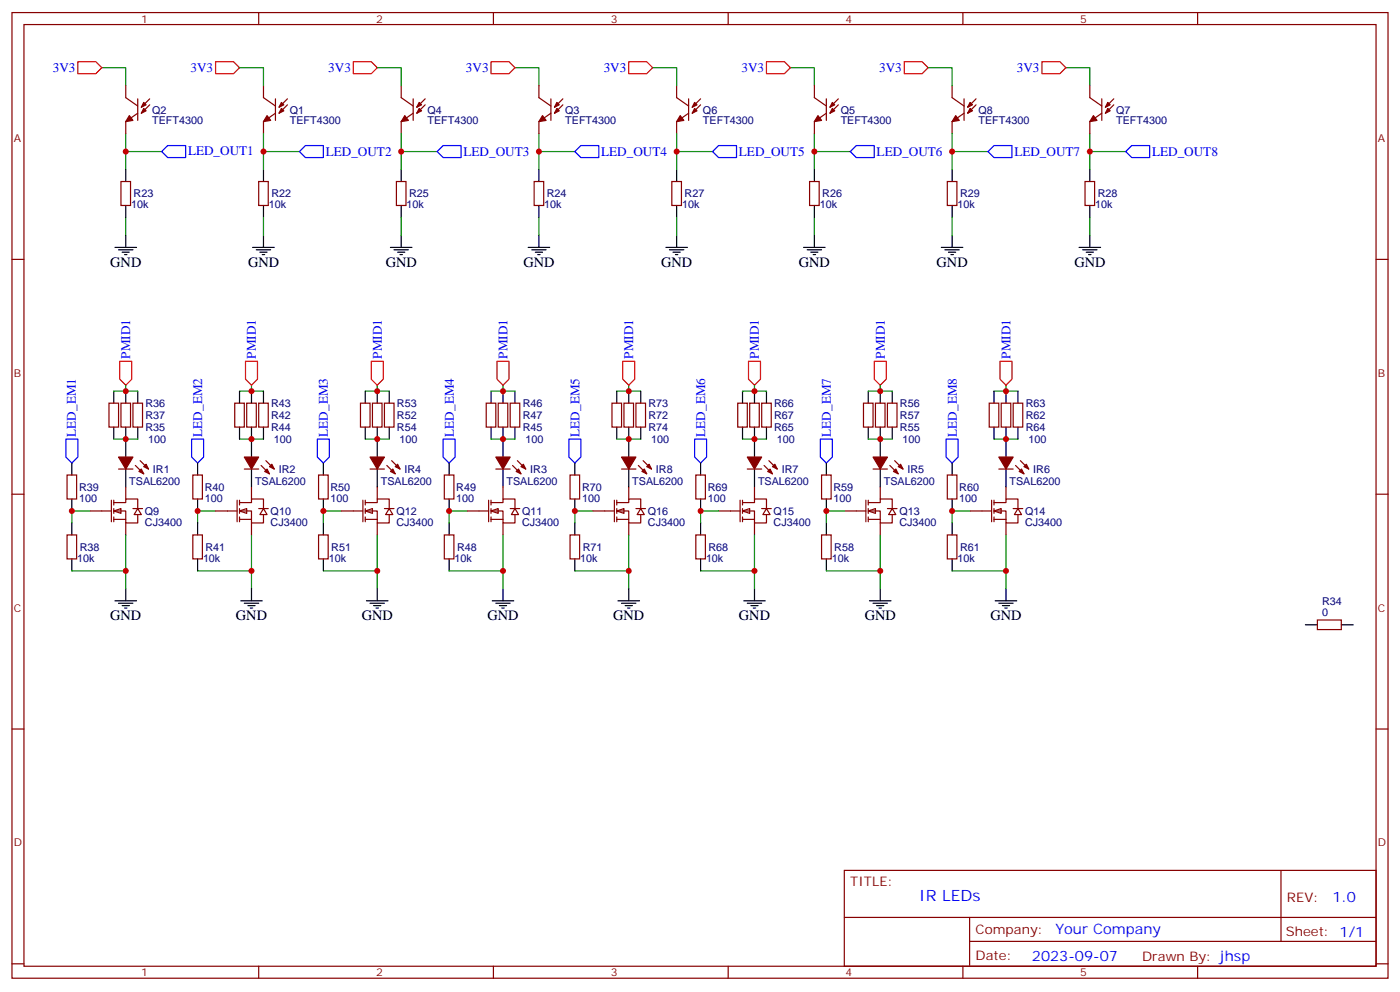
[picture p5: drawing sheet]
<svg xmlns="http://www.w3.org/2000/svg" width="412mm" height="292mm" viewBox="0 0 412 292" stroke-linecap="round" stroke-linejoin="round" font-family="sans-serif">
<g fill="none" stroke="#870000" stroke-width=".35">
<path d="M3.5 3.7h405.4v284.3h-405.4zM7.1 7.2h398.2v277.3h-398.2zM76.2 3.7v3.5M145.3 3.7v3.5M214.5 3.7v3.5M283.6 3.7v3.5M352.8 3.7v3.5M37 25.2v3.6l3.6 2.4M40.6 33.3l-3.6 2.5v3.5M40.6 29.1v6.4M44.1 29.1l-2.5 2.5M44.1 30.9l-2.5 2.4"/>
<path d="M77.6 25.2v3.6l3.5 2.4M81.1 33.3l-3.5 2.5v3.5M81.1 29.1v6.4M84.7 29.1l-2.5 2.5M84.7 30.9l-2.5 2.4M118.2 25.2v3.6l3.5 2.4M121.7 33.3l-3.5 2.5v3.5M121.7 29.1v6.4M125.2 29.1l-2.4 2.5M125.2 30.9l-2.4 2.4M158.7 25.2v3.6l3.6 2.4M162.3 33.3l-3.6 2.5v3.5"/>
<path d="M162.3 29.1v6.4M165.8 29.1l-2.5 2.5M165.8 30.9l-2.5 2.4M199.3 25.2v3.6l3.5 2.4M202.8 33.3l-3.5 2.5v3.5M202.8 29.1v6.4M206.4 29.1l-2.5 2.5M206.4 30.9l-2.5 2.4M239.9 25.2v3.6l3.5 2.4M243.4 33.3l-3.5 2.5v3.5M243.4 29.1v6.4M246.9 29.1l-2.4 2.5"/>
<path d="M246.9 30.9l-2.4 2.4M280.5 25.2v3.6l3.5 2.4M284 33.3l-3.5 2.5v3.5M284 29.1v6.4M287.5 29.1l-2.5 2.5M287.5 30.9l-2.5 2.4M321 25.2v3.6l3.6 2.4M324.6 33.3l-3.6 2.5v3.5M324.6 29.1v6.4M328.1 29.1l-2.5 2.5M328.1 30.9l-2.5 2.4M35.6 53.4h2.9v7.1h-2.9z"/>
<path d="M76.2 53.4h2.8v7.1h-2.8zM116.8 53.4h2.8v7.1h-2.8zM157.3 53.4h2.9v7.1h-2.9zM197.9 53.4h2.8v7.1h-2.8zM238.5 53.4h2.8v7.1h-2.8zM279 53.4h2.9v7.1h-2.9zM319.6 53.4h2.8v7.1h-2.8zM3.5 76.4h3.6M405.3 76.4h3.6M34.9 138.1h4.3M39.9 137.1l2.4 2.4M41.3 135.6l2.4 2.5"/>
<path d="M3.5 145.5h3.6M405.3 145.5h3.6M3.5 214.7h3.6M405.3 214.7h3.6M248.7 256.3h156.6v28.2h-156.6zM377.3 256.3v20.9M248.7 270.1h156.5M285.6 277.2h119.6M285.6 270.1v14.2M3.5 283.8h3.6M76.2 284.5v3.5M145.3 284.5v3.5"/>
<path d="M214.5 284.5v3.5M283.6 284.5v3.5M352.8 284.5v3.5M405.3 283.8h3.6"/>
</g>
<g fill="none" stroke="#008700" stroke-width=".35">
<path d="M30 19.9h7v5.3M70.6 19.9h7v5.3M111.1 19.9h7.1v5.3M151.7 19.9h7v5.3M192.3 19.9h7v5.3M232.8 19.9h7.1v5.3M273.4 19.9h7.1v5.3M314 19.9h7v5.3M37 39.3v10.6M77.6 39.3v10.6M118.2 39.3v10.6M158.7 39.3v10.6"/>
<path d="M199.3 39.3v10.6M239.9 39.3v10.6M280.5 39.3v10.6M321 39.3v10.6M37 44.6h10.6M77.6 44.6h10.6M118.2 44.6h10.6M158.7 44.6h10.6M199.3 44.6h10.6M239.9 44.6h10.6M280.5 44.6h10.5M321 44.6h10.6"/>
<path d="M37 64v5.3M77.6 64v5.3M118.2 64v5.3M158.7 64v5.3M199.3 64v5.3M239.9 64v5.3M280.5 64v5.3M321 64v5.3"/>
</g>
<g fill="none" stroke="#000" stroke-width=".35">
<path d="M37 49.9v3.5M77.6 49.9v3.5M118.2 49.9v3.5M158.7 49.9v3.5M199.3 49.9v3.5M239.9 49.9v3.5M280.5 49.9v3.5M321 49.9v3.5M33.9 72.8h6.3M34.9 73.6h4.3M36 74.3h2.1M36.7 75h.7"/>
<path d="M37 60.5v3.5M37 69.3v3.5M74.4 72.8h6.4M75.5 73.6h4.2M76.6 74.3h2.1M77.3 75h.7M77.6 60.5v3.5M77.6 69.3v3.5M115 72.8h6.4M116.1 73.6h4.2M117.1 74.3h2.1M117.8 75h.7"/>
<path d="M118.2 60.5v3.5M118.2 69.3v3.5M155.6 72.8h6.3M156.6 73.6h4.3M157.7 74.3h2.1M158.4 75h.7M158.7 60.5v3.5M158.7 69.3v3.5M196.1 72.8h6.4M197.2 73.6h4.2M198.3 74.3h2.1M199 75h.7"/>
<path d="M199.3 60.5v3.5M199.3 69.3v3.5M236.7 72.8h6.4M237.8 73.6h4.2M238.8 74.3h2.1M239.5 75h.7M239.9 60.5v3.5M239.9 69.3v3.5M277.3 72.8h6.3M278.3 73.6h4.3M279.4 74.3h2.1M280.1 75h.7"/>
<path d="M280.5 60.5v3.5M280.5 69.3v3.5M317.9 72.8h6.3M318.9 73.6h4.2M320 74.3h2.1M320.7 75h.7M321 60.5v3.5M321 69.3v3.5M37 129.3v5.3M37 138.1v5.3"/>
</g>
<path d="M22.9 18.2h5.3l1.8 1.7-1.8 1.8h-5.3zM63.5 18.2h5.3l1.8 1.7-1.8 1.8h-5.3zM104.1 18.2h5.3l1.7 1.7-1.7 1.8h-5.3zM144.6 18.2h5.3l1.8 1.7-1.8 1.8h-5.3zM185.2 18.2h5.3l1.8 1.7-1.8 1.8h-5.3zM225.8 18.2h5.3l1.7 1.7-1.7 1.8h-5.3zM266.3 18.2h5.3l1.8 1.7-1.8 1.8h-5.3zM306.9 18.2h5.3l1.8 1.7-1.8 1.8h-5.3z" fill="none" stroke="#f00" stroke-width=".35"/>
<g fill="#870000" stroke="#870000" stroke-width=".35">
<path d="M42.3 30.2l.7 .7-1.4 .7z"/>
<path d="M42.3 31.9l.7 .7-1.4 .7z"/>
<path d="M38.1 34l1.1 1.5-2.2 .3z"/>
<path d="M34.9 134.6h4.3l-2.2 3.5z"/>
<path d="M40.9 138.8l.7-.7 .7 1.4z"/>
<path d="M42.3 137.4l.7-.7 .7 1.4z"/>
<path d="M82.9 30.2l.7 .7-1.4 .7z"/>
<path d="M82.9 31.9l.7 .7-1.4 .7z"/>
<path d="M78.7 34l1 1.5-2.1 .3z"/>
<path d="M164 30.2l.7 .7-1.4 .7z"/>
<path d="M164 31.9l.7 .7-1.4 .7z"/>
<path d="M159.8 34l1.1 1.5-2.2 .3z"/>
<path d="M123.5 30.2l.7 .7-1.4 .7z"/>
<path d="M123.5 31.9l.7 .7-1.4 .7z"/>
<path d="M119.2 34l1.1 1.5-2.1 .3z"/>
<path d="M245.2 30.2l.7 .7-1.4 .7z"/>
<path d="M245.2 31.9l.7 .7-1.4 .7z"/>
<path d="M240.9 34l1.1 1.5-2.1 .3z"/>
<path d="M204.6 30.2l.7 .7-1.4 .7z"/>
<path d="M204.6 31.9l.7 .7-1.4 .7z"/>
<path d="M200.4 34l1 1.5-2.1 .3z"/>
<path d="M326.3 30.2l.7 .7-1.4 .7z"/>
<path d="M326.3 31.9l.7 .7-1.4 .7z"/>
<path d="M322.1 34l1 1.5-2.1 .3z"/>
<path d="M285.8 30.2l.7 .7-1.5 .7z"/>
<path d="M285.8 31.9l.7 .7-1.5 .7z"/>
<path d="M281.5 34l1.1 1.5-2.1 .3z"/>
</g>
<g fill="none" stroke="#00f" stroke-width=".35">
<path d="M47.6 44.6l1.8-1.7h5.3v3.5h-5.3zM88.2 44.6l1.8-1.7h5.2v3.5h-5.2zM128.8 44.6l1.7-1.7h5.3v3.5h-5.3zM169.3 44.6l1.8-1.7h5.3v3.5h-5.3zM209.9 44.6l1.8-1.7h5.3v3.5h-5.3zM250.5 44.6l1.7-1.7h5.3v3.5h-5.3zM291 44.6l1.8-1.7h5.3v3.5h-5.3zM331.6 44.6l1.8-1.7h5.3v3.5h-5.3zM19.4 129.3h3.5v5.3l-1.7 1.7-1.8-1.7zM56.4 129.3h3.6v5.3l-1.8 1.7-1.8-1.7zM93.5 129.3h3.5v5.3l-1.8 1.7-1.7-1.7zM130.5 129.3h3.6v5.3l-1.8 1.7-1.8-1.7z"/>
<path d="M167.6 129.3h3.5v5.3l-1.8 1.7-1.7-1.7zM204.6 129.3h3.5v5.3l-1.7 1.7-1.8-1.7zM241.7 129.3h3.5v5.3l-1.8 1.7-1.7-1.7zM278.7 129.3h3.5v5.3l-1.7 1.7-1.8-1.7z"/>
</g>
<g fill="#fff" stroke="#870000" stroke-width=".35">
<path d="M33.5 150.5l2.1-.7v1.4z"/>
<path d="M40.6 149.8l1 1.7h-2.1z"/>
</g>
<g fill="none" stroke="#870000" stroke-width=".35">
<path d="M32.1 118.7h2.8v7.1h-2.8zM35.6 118.7h2.9v7.1h-2.9zM39.2 118.7h2.8v7.1h-2.8zM69.1 118.7h2.9v7.1h-2.9zM72.7 118.7h2.8v7.1h-2.8zM76.2 118.7h2.8v7.1h-2.8zM19.8 139.9h2.8v7h-2.8zM56.8 139.9h2.8v7h-2.8zM19.8 157.5h2.8v7.1h-2.8zM26.5 150.5h6.3M32.8 147.3v6.3M33.5 148h3.5v-1.1h3.6v2.9"/>
<path d="M33.5 150.5h3.5v3.5h3.6v-2.5M33.5 152.9h3.5M33.5 147.3v1.4M33.5 149.8v1.4M33.5 152.2v1.4M37 143.4v3.5M37 154v3.5M39.2 149.8h2.8M56.8 157.5h2.8v7.1h-2.8zM388.1 182.6h7v2.8h-7z"/>
</g>
<g fill="none" stroke="#000" stroke-width=".35">
<path d="M33.5 115.2v3.5M37 115.2v3.5M40.6 115.2v3.5M70.6 115.2v3.5M74.1 115.2v3.5M77.6 115.2v3.5M21.2 136.3v3.6M33.5 125.8v3.5M37 125.8v3.5M40.6 125.8v3.5M58.2 136.3v3.6M70.6 125.8v3.5"/>
<path d="M74.1 125.8v3.5M77.6 125.8v3.5M21.2 146.9v3.6M21.2 154v3.5M58.2 146.9v3.6M58.2 154v3.5M21.2 164.6v3.5M33.9 176.9h6.3M34.9 177.6h4.3M36 178.3h2.1M36.7 179h.7M37 173.4v3.5"/>
<path d="M58.2 164.6v3.5M70.9 176.9h6.4M72 177.6h4.2M73 178.3h2.1M73.7 179h.7M74.1 173.4v3.5M384.5 184h3.6M395.1 184h3.5"/>
</g>
<path d="M33.5 115.2h7.1M37 113.4v1.8M70.6 115.2h7M74.1 113.4v1.8M33.5 129.3h7.1M70.6 129.3h7M26.5 150.5h-5.3v3.5M37 157.5v10.6M63.5 150.5h-5.3v3.5M74.1 157.5v10.6M21.2 168.1h15.8v5.3M58.2 168.1h15.9v5.3" fill="none" stroke="#008700" stroke-width=".35"/>
<path d="M35.3 106.4h3.5v5.3l-1.8 1.7-1.7-1.7zM72.3 106.4h3.5v5.3l-1.7 1.7-1.8-1.7z" fill="none" stroke="#f00" stroke-width=".35"/>
<g fill="#fff" stroke="#870000" stroke-width=".35">
<path d="M70.6 150.5l2.1-.7v1.4z"/>
<path d="M77.6 149.8l1.1 1.7h-2.1z"/>
</g>
<g fill="none" stroke="#870000" stroke-width=".35">
<path d="M72 138.1h4.2M76.9 137.1l2.5 2.4M78.3 135.6l2.5 2.5M146 138.1h4.3M151 137.1l2.5 2.4M152.4 135.6l2.5 2.5M63.5 150.5h6.3M69.8 147.3v6.3M70.6 148h3.5v-1.1h3.5v2.9M70.6 150.5h3.5v3.5h3.5v-2.5M70.6 152.9h3.5M70.6 147.3v1.4"/>
<path d="M70.6 149.8v1.4M70.6 152.2v1.4M74.1 143.4v3.5M74.1 154v3.5M76.2 149.8h2.8"/>
</g>
<path d="M74.1 129.3v5.3M74.1 138.1v5.3M148.2 129.3v5.3M148.2 138.1v5.3" fill="none" stroke="#000" stroke-width=".35"/>
<g fill="#870000" stroke="#870000" stroke-width=".35">
<path d="M72 134.6h4.2l-2.1 3.5z"/>
<path d="M78 138.8l.7-.7 .7 1.4z"/>
<path d="M80.1 136.7l.7 1.4-1.4-.7z"/>
<path d="M146 134.6h4.3l-2.1 3.5z"/>
<path d="M152 138.8l.8-.7 .7 1.4z"/>
<path d="M154.2 136.7l.7 1.4-1.4-.7z"/>
</g>
<g fill="#fff" stroke="#870000" stroke-width=".35">
<path d="M144.6 150.5l2.2-.7v1.4z"/>
<path d="M151.7 149.8l1.1 1.7h-2.2z"/>
</g>
<g fill="none" stroke="#870000" stroke-width=".35">
<path d="M106.2 118.7h2.8v7.1h-2.8zM109.7 118.7h2.8v7.1h-2.8zM113.2 118.7h2.9v7.1h-2.9zM143.2 118.7h2.8v7.1h-2.8zM146.8 118.7h2.8v7.1h-2.8zM150.3 118.7h2.8v7.1h-2.8zM93.8 139.9h2.9v7h-2.9zM130.9 139.9h2.8v7h-2.8zM93.8 157.5h2.9v7.1h-2.9zM130.9 157.5h2.8v7.1h-2.8zM137.6 150.5h6.3M143.9 147.3v6.3"/>
<path d="M144.6 148h3.6v-1.1h3.5v2.9M144.6 150.5h3.6v3.5h3.5v-2.5M144.6 152.9h3.6M144.6 147.3v1.4M144.6 149.8v1.4M144.6 152.2v1.4M148.2 143.4v3.5M148.2 154v3.5M150.3 149.8h2.8"/>
</g>
<g fill="none" stroke="#000" stroke-width=".35">
<path d="M107.6 115.2v3.5M111.1 115.2v3.5M114.7 115.2v3.5M144.6 115.2v3.5M148.2 115.2v3.5M151.7 115.2v3.5M95.2 136.3v3.6M107.6 125.8v3.5M111.1 125.8v3.5M114.7 125.8v3.5M132.3 136.3v3.6M144.6 125.8v3.5"/>
<path d="M148.2 125.8v3.5M151.7 125.8v3.5M95.2 146.9v3.6M95.2 154v3.5M132.3 146.9v3.6M132.3 154v3.5M95.2 164.6v3.5M107.9 176.9h6.4M109 177.6h4.2M110.1 178.3h2.1M110.8 179h.7M111.1 173.4v3.5"/>
<path d="M132.3 164.6v3.5M145 176.9h6.3M146 177.6h4.3M147.1 178.3h2.1M147.8 179h.7M148.2 173.4v3.5"/>
</g>
<path d="M107.6 115.2h7.1M111.1 113.4v1.8M144.6 115.2h7.1M148.2 113.4v1.8M107.6 129.3h7.1M144.6 129.3h7.1M100.5 150.5h-5.3v3.5M111.1 157.5v10.6M137.6 150.5h-5.3v3.5M148.2 157.5v10.6M95.2 168.1h15.9v5.3M132.3 168.1h15.9v5.3" fill="none" stroke="#008700" stroke-width=".35"/>
<path d="M109.4 106.4h3.5v5.3l-1.8 1.7-1.7-1.7zM146.4 106.4h3.5v5.3l-1.7 1.7-1.8-1.7z" fill="none" stroke="#f00" stroke-width=".35"/>
<g fill="#fff" stroke="#870000" stroke-width=".35">
<path d="M107.6 150.5l2.1-.7v1.4z"/>
<path d="M114.7 149.8l1 1.7h-2.1z"/>
</g>
<g fill="none" stroke="#870000" stroke-width=".35">
<path d="M109 138.1h4.2M113.9 137.1l2.5 2.4M115.4 135.6l2.4 2.5M257.2 138.1h4.2M262.1 137.1l2.5 2.4M263.5 135.6l2.5 2.5M100.5 150.5h6.4M106.9 147.3v6.3M107.6 148h3.5v-1.1h3.6v2.9M107.6 150.5h3.5v3.5h3.6v-2.5M107.6 152.9h3.5M107.6 147.3v1.4"/>
<path d="M107.6 149.8v1.4M107.6 152.2v1.4M111.1 143.4v3.5M111.1 154v3.5M113.2 149.8h2.9"/>
</g>
<path d="M111.1 129.3v5.3M111.1 138.1v5.3M259.3 129.3v5.3M259.3 138.1v5.3" fill="none" stroke="#000" stroke-width=".35"/>
<g fill="#870000" stroke="#870000" stroke-width=".35">
<path d="M109 134.6h4.2l-2.1 3.5z"/>
<path d="M115 138.8l.7-.7 .7 1.4z"/>
<path d="M117.1 136.7l.7 1.4-1.4-.7z"/>
<path d="M257.2 134.6h4.2l-2.1 3.5z"/>
<path d="M263.9 138.1l.7 1.4-1.4-.7z"/>
<path d="M264.6 137.4l.7-.7 .7 1.4z"/>
</g>
<g fill="#fff" stroke="#870000" stroke-width=".35">
<path d="M255.8 150.5l2.1-.7v1.4z"/>
<path d="M262.8 149.8l1.1 1.7h-2.1z"/>
</g>
<g fill="none" stroke="#870000" stroke-width=".35">
<path d="M254.4 118.7h2.8v7.1h-2.8zM257.9 118.7h2.8v7.1h-2.8zM261.4 118.7h2.8v7.1h-2.8zM291.4 118.7h2.8v7.1h-2.8zM294.9 118.7h2.8v7.1h-2.8zM298.4 118.7h2.9v7.1h-2.9zM242 139.9h2.8v7h-2.8zM279 139.9h2.9v7h-2.9zM242 157.5h2.8v7.1h-2.8zM248.7 150.5h6.4M255.1 147.3v6.3M255.8 148h3.5v-1.1h3.5v2.9"/>
<path d="M255.8 150.5h3.5v3.5h3.5v-2.5M255.8 152.9h3.5M255.8 147.3v1.4M255.8 149.8v1.4M255.8 152.2v1.4M259.3 143.4v3.5M259.3 154v3.5M261.4 149.8h2.8M279 157.5h2.9v7.1h-2.9z"/>
</g>
<g fill="none" stroke="#000" stroke-width=".35">
<path d="M255.8 115.2v3.5M259.3 115.2v3.5M262.8 115.2v3.5M292.8 115.2v3.5M296.3 115.2v3.5M299.9 115.2v3.5M243.4 136.3v3.6M255.8 125.8v3.5M259.3 125.8v3.5M262.8 125.8v3.5M280.5 136.3v3.6M292.8 125.8v3.5"/>
<path d="M296.3 125.8v3.5M299.9 125.8v3.5M243.4 146.9v3.6M243.4 154v3.5M280.5 146.9v3.6M280.5 154v3.5M243.4 164.6v3.5M256.1 176.9h6.4M257.2 177.6h4.2M258.2 178.3h2.1M258.9 179h.7M259.3 173.4v3.5"/>
<path d="M280.5 164.6v3.5M293.2 176.9h6.3M294.2 177.6h4.2M295.3 178.3h2.1M296 179h.7M296.3 173.4v3.5"/>
</g>
<path d="M255.8 115.2h7M259.3 113.4v1.8M292.8 115.2h7.1M296.3 113.4v1.8M255.8 129.3h7M292.8 129.3h7.1M248.7 150.5h-5.3v3.5M259.3 157.5v10.6M285.8 150.5h-5.3v3.5M296.3 157.5v10.6M243.4 168.1h15.9v5.3M280.5 168.1h15.8v5.3" fill="none" stroke="#008700" stroke-width=".35"/>
<path d="M257.5 106.4h3.6v5.3l-1.8 1.7-1.8-1.7zM294.6 106.4h3.5v5.3l-1.8 1.7-1.7-1.7z" fill="none" stroke="#f00" stroke-width=".35"/>
<g fill="#fff" stroke="#870000" stroke-width=".35">
<path d="M292.8 150.5l2.1-.7v1.4z"/>
<path d="M299.9 149.8l1 1.7h-2.1z"/>
</g>
<g fill="none" stroke="#870000" stroke-width=".35">
<path d="M220.1 138.1h4.3M225.1 137.1l2.4 2.4M226.5 135.6l2.5 2.5M294.2 138.1h4.2M299.2 137.1l2.4 2.4M300.6 135.6l2.4 2.5M285.8 150.5h6.3M292.1 147.3v6.3M292.8 148h3.5v-1.1h3.6v2.9M292.8 150.5h3.5v3.5h3.6v-2.5M292.8 152.9h3.5M292.8 147.3v1.4"/>
<path d="M292.8 149.8v1.4M292.8 152.2v1.4M296.3 143.4v3.5M296.3 154v3.5M298.4 149.8h2.9"/>
</g>
<path d="M222.2 129.3v5.3M222.2 138.1v5.3M296.3 129.3v5.3M296.3 138.1v5.3" fill="none" stroke="#000" stroke-width=".35"/>
<g fill="#870000" stroke="#870000" stroke-width=".35">
<path d="M294.2 134.6h4.2l-2.1 3.5z"/>
<path d="M300.2 138.8l.7-.7 .7 1.4z"/>
<path d="M302.3 136.7l.7 1.4-1.4-.7z"/>
<path d="M220.1 134.6h4.3l-2.2 3.5z"/>
<path d="M226.1 138.8l.7-.7 .7 1.4z"/>
<path d="M227.5 137.4l.7-.7 .8 1.4z"/>
</g>
<g fill="#fff" stroke="#870000" stroke-width=".35">
<path d="M218.7 150.5l2.1-.7v1.4z"/>
<path d="M225.8 149.8l1 1.7h-2.1z"/>
</g>
<g fill="none" stroke="#870000" stroke-width=".35">
<path d="M180.3 118.7h2.8v7.1h-2.8zM183.8 118.7h2.8v7.1h-2.8zM187.3 118.7h2.8v7.1h-2.8zM217.3 118.7h2.8v7.1h-2.8zM220.8 118.7h2.9v7.1h-2.9zM224.4 118.7h2.8v7.1h-2.8zM167.9 139.9h2.8v7h-2.8zM205 139.9h2.8v7h-2.8zM167.9 157.5h2.8v7.1h-2.8zM205 157.5h2.8v7.1h-2.8zM211.7 150.5h6.3M218 147.3v6.3"/>
<path d="M218.7 148h3.5v-1.1h3.6v2.9M218.7 150.5h3.5v3.5h3.6v-2.5M218.7 152.9h3.5M218.7 147.3v1.4M218.7 149.8v1.4M218.7 152.2v1.4M222.2 143.4v3.5M222.2 154v3.5M224.4 149.8h2.8"/>
</g>
<g fill="none" stroke="#000" stroke-width=".35">
<path d="M181.7 115.2v3.5M185.2 115.2v3.5M188.7 115.2v3.5M218.7 115.2v3.5M222.2 115.2v3.5M225.8 115.2v3.5M169.3 136.3v3.6M181.7 125.8v3.5M185.2 125.8v3.5M188.7 125.8v3.5M206.4 136.3v3.6M218.7 125.8v3.5"/>
<path d="M222.2 125.8v3.5M225.8 125.8v3.5M169.3 146.9v3.6M169.3 154v3.5M206.4 146.9v3.6M206.4 154v3.5M169.3 164.6v3.5M182 176.9h6.4M183.1 177.6h4.2M184.1 178.3h2.2M184.9 179h.7M185.2 173.4v3.5"/>
<path d="M206.4 164.6v3.5M219.1 176.9h6.3M220.1 177.6h4.3M221.2 178.3h2.1M221.9 179h.7M222.2 173.4v3.5"/>
</g>
<path d="M181.7 115.2h7M185.2 113.4v1.8M218.7 115.2h7.1M222.2 113.4v1.8M181.7 129.3h7M218.7 129.3h7.1M174.6 150.5h-5.3v3.5M185.2 157.5v10.6M211.7 150.5h-5.3v3.5M222.2 157.5v10.6M169.3 168.1h15.9v5.3M206.4 168.1h15.8v5.3" fill="none" stroke="#008700" stroke-width=".35"/>
<path d="M183.4 106.4h3.6v5.3l-1.8 1.7-1.8-1.7zM220.5 106.4h3.5v5.3l-1.8 1.7-1.7-1.7z" fill="none" stroke="#f00" stroke-width=".35"/>
<g fill="#fff" stroke="#870000" stroke-width=".35">
<path d="M181.7 150.5l2.1-.7v1.4z"/>
<path d="M188.7 149.8l1.1 1.7h-2.1z"/>
</g>
<g fill="none" stroke="#870000" stroke-width=".35">
<path d="M183.1 138.1h4.2M188 137.1l2.5 2.4M189.4 135.6l2.5 2.5M174.6 150.5h6.4M181 147.3v6.3M181.7 148h3.5v-1.1h3.5v2.9M181.7 150.5h3.5v3.5h3.5v-2.5M181.7 152.9h3.5M181.7 147.3v1.4M181.7 149.8v1.4M181.7 152.2v1.4M185.2 143.4v3.5"/>
<path d="M185.2 154v3.5M187.3 149.8h2.8"/>
</g>
<path d="M185.2 129.3v5.3M185.2 138.1v5.3" fill="none" stroke="#000" stroke-width=".35"/>
<g fill="#870000" stroke="#870000" stroke-width=".35">
<path d="M183.1 134.6h4.2l-2.1 3.5z"/>
<path d="M189.1 138.8l.7-.7 .7 1.4z"/>
<path d="M190.5 137.4l.7-.7 .7 1.4z"/>
</g>
<g fill="#c00">
<circle cx="37" cy="44.6" r=".88"/>
<circle cx="77.6" cy="44.6" r=".88"/>
<circle cx="158.8" cy="44.6" r=".88"/>
<circle cx="118.2" cy="44.6" r=".88"/>
<circle cx="239.9" cy="44.6" r=".88"/>
<circle cx="199.3" cy="44.6" r=".88"/>
<circle cx="321" cy="44.6" r=".88"/>
<circle cx="280.5" cy="44.6" r=".88"/>
<circle cx="37" cy="129.3" r=".88"/>
<circle cx="37" cy="115.2" r=".88"/>
<circle cx="21.2" cy="150.5" r=".88"/>
<circle cx="37" cy="168.1" r=".88"/>
<circle cx="74.1" cy="168.1" r=".88"/>
<circle cx="58.2" cy="150.5" r=".88"/>
<circle cx="74.1" cy="115.2" r=".88"/>
<circle cx="74.1" cy="129.3" r=".88"/>
<circle cx="148.2" cy="129.3" r=".88"/>
<circle cx="148.2" cy="115.2" r=".88"/>
<circle cx="132.3" cy="150.5" r=".88"/>
<circle cx="148.2" cy="168.1" r=".88"/>
<circle cx="111.1" cy="168.1" r=".88"/>
<circle cx="95.3" cy="150.5" r=".88"/>
<circle cx="111.1" cy="115.2" r=".88"/>
<circle cx="111.1" cy="129.3" r=".88"/>
<circle cx="259.3" cy="129.3" r=".88"/>
<circle cx="259.3" cy="115.2" r=".88"/>
<circle cx="243.4" cy="150.5" r=".88"/>
<circle cx="259.3" cy="168.1" r=".88"/>
<circle cx="296.3" cy="168.1" r=".88"/>
<circle cx="280.5" cy="150.5" r=".88"/>
<circle cx="296.3" cy="115.2" r=".88"/>
<circle cx="296.3" cy="129.3" r=".88"/>
<circle cx="222.3" cy="129.3" r=".88"/>
<circle cx="222.3" cy="115.2" r=".88"/>
<circle cx="206.4" cy="150.5" r=".88"/>
<circle cx="222.3" cy="168.1" r=".88"/>
<circle cx="185.2" cy="168.1" r=".88"/>
<circle cx="169.3" cy="150.5" r=".88"/>
<circle cx="185.2" cy="115.2" r=".88"/>
<circle cx="185.2" cy="129.3" r=".88"/>
</g>
<text font-size="4.6" fill="#00f" x="270.8" y="265.3">IR LEDs</text>
<g font-size="4.2">
<text x="32.5" y="78.5">GND</text>
<text x="73.1" y="78.5">GND</text>
<text x="113.6" y="78.5">GND</text>
<text x="154.2" y="78.5">GND</text>
<text x="194.8" y="78.5">GND</text>
<text x="235.3" y="78.5">GND</text>
<text x="275.9" y="78.5">GND</text>
<text x="316.5" y="78.5">GND</text>
<text x="32.5" y="182.6">GND</text>
<text x="69.5" y="182.6">GND</text>
<text x="106.5" y="182.6">GND</text>
<text x="143.6" y="182.6">GND</text>
<text x="180.6" y="182.6">GND</text>
<text x="217.7" y="182.6">GND</text>
<text x="254.7" y="182.6">GND</text>
<text x="291.7" y="182.6">GND</text>
</g>
<g font-size="4.2" fill="#00f">
<text x="392.5" y="265.6">1.0</text>
<text x="310.9" y="275.1">Your Company</text>
<text x="304" y="282.9">2023-09-07</text>
</g>
<g font-size="3.9" fill="#00f">
<text x="15.6" y="21.2">3V3</text>
<text x="56.1" y="21.2">3V3</text>
<text x="96.7" y="21.2">3V3</text>
<text x="137.3" y="21.2">3V3</text>
<text x="177.8" y="21.2">3V3</text>
<text x="218.4" y="21.2">3V3</text>
<text x="259" y="21.2">3V3</text>
<text x="299.5" y="21.2">3V3</text>
<text x="55.4" y="45.8">LED_OUT1</text>
<text x="96" y="46">LED_OUT2</text>
<text x="136.5" y="46">LED_OUT3</text>
<text x="177.1" y="46">LED_OUT4</text>
<text x="217.7" y="46">LED_OUT5</text>
<text x="258.2" y="46">LED_OUT6</text>
<text x="298.8" y="46">LED_OUT7</text>
<text x="339.4" y="46">LED_OUT8</text>
<text x="38.4" y="105.7" transform="rotate(-90 38.4 105.7)">PMID1</text>
<text x="75.4" y="105.7" transform="rotate(-90 75.4 105.7)">PMID1</text>
<text x="112.4" y="105.7" transform="rotate(-90 112.4 105.7)">PMID1</text>
<text x="149.5" y="105.7" transform="rotate(-90 149.5 105.7)">PMID1</text>
<text x="186.5" y="105.7" transform="rotate(-90 186.5 105.7)">PMID1</text>
<text x="223.6" y="105.7" transform="rotate(-90 223.6 105.7)">PMID1</text>
<text x="260.6" y="105.7" transform="rotate(-90 260.6 105.7)">PMID1</text>
<text x="297.6" y="105.7" transform="rotate(-90 297.6 105.7)">PMID1</text>
<text x="22.3" y="128.6" transform="rotate(-90 22.3 128.6)">LED_EM1</text>
<text x="59.6" y="128.6" transform="rotate(-90 59.6 128.6)">LED_EM2</text>
<text x="96.6" y="128.6" transform="rotate(-90 96.6 128.6)">LED_EM3</text>
<text x="133.6" y="128.6" transform="rotate(-90 133.6 128.6)">LED_EM4</text>
<text x="170.7" y="128.6" transform="rotate(-90 170.7 128.6)">LED_EM5</text>
<text x="207.7" y="128.6" transform="rotate(-90 207.7 128.6)">LED_EM6</text>
<text x="244.8" y="128.6" transform="rotate(-90 244.8 128.6)">LED_EM7</text>
<text x="281.8" y="128.6" transform="rotate(-90 281.8 128.6)">LED_EM8</text>
</g>
<g font-size="3.9" fill="#800">
<text x="250.5" y="260.9">TITLE:</text>
<text x="379.1" y="265.6">REV:</text>
<text x="287.4" y="275.1">Company:</text>
<text x="378.7" y="275.7">Sheet: 1/1</text>
<text x="287.4" y="282.8">Date:</text>
<text x="336.4" y="282.8">Drawn By: jhsp</text>
</g>
<g font-size="3.2" fill="#800">
<text x="41.6" y="6.7">1</text>
<text x="110.8" y="6.7">2</text>
<text x="179.9" y="6.7">3</text>
<text x="249.1" y="6.7">4</text>
<text x="318.2" y="6.7">5</text>
<text x="4.1" y="41.8">A</text>
<text x="405.9" y="41.8">A</text>
<text x="4.1" y="110.9">B</text>
<text x="405.9" y="110.9">B</text>
<text x="4.1" y="180.1">C</text>
<text x="405.9" y="180.1">C</text>
<text x="4.1" y="249.2">D</text>
<text x="405.9" y="249.2">D</text>
<text x="41.6" y="287.5">1</text>
<text x="110.8" y="287.5">2</text>
<text x="179.9" y="287.5">3</text>
<text x="249.1" y="287.5">4</text>
<text x="318.2" y="287.5">5</text>
</g>
<g font-size="3.2" fill="#000080">
<text x="44.8" y="33.4">Q2</text>
<text x="85.4" y="33.4">Q1</text>
<text x="125.9" y="33.4">Q4</text>
<text x="166.5" y="33.4">Q3</text>
<text x="207.1" y="33.4">Q6</text>
<text x="247.6" y="33.4">Q5</text>
<text x="288.2" y="33.4">Q8</text>
<text x="328.8" y="33.4">Q7</text>
<text x="44.8" y="36.6">TEFT4300</text>
<text x="85.4" y="36.6">TEFT4300</text>
<text x="125.9" y="36.6">TEFT4300</text>
<text x="166.5" y="36.6">TEFT4300</text>
<text x="207.1" y="36.6">TEFT4300</text>
<text x="247.6" y="36.6">TEFT4300</text>
<text x="288.2" y="36.6">TEFT4300</text>
<text x="328.8" y="36.6">TEFT4300</text>
<text x="39.4" y="58.1">R23</text>
<text x="79.9" y="58.1">R22</text>
<text x="120.5" y="58.1">R25</text>
<text x="161.1" y="58.1">R24</text>
<text x="201.7" y="58.1">R27</text>
<text x="242.2" y="58.1">R26</text>
<text x="282.8" y="58.1">R29</text>
<text x="323.4" y="58.1">R28</text>
<text x="38.6" y="61.3">10k</text>
<text x="79.2" y="61.3">10k</text>
<text x="119.8" y="61.3">10k</text>
<text x="160.3" y="61.3">10k</text>
<text x="200.9" y="61.3">10k</text>
<text x="241.5" y="61.3">10k</text>
<text x="282" y="61.3">10k</text>
<text x="322.6" y="61.3">10k</text>
<text x="42.8" y="119.9">R36</text>
<text x="79.9" y="119.9">R43</text>
<text x="116.9" y="119.9">R53</text>
<text x="154" y="119.9">R46</text>
<text x="191" y="119.9">R73</text>
<text x="228" y="119.9">R66</text>
<text x="265.1" y="119.9">R56</text>
<text x="302.1" y="119.9">R63</text>
<text x="42.8" y="123.4">R37</text>
<text x="79.9" y="123.4">R42</text>
<text x="116.9" y="123.4">R52</text>
<text x="154" y="123.4">R47</text>
<text x="191" y="123.4">R72</text>
<text x="228" y="123.4">R67</text>
<text x="265.1" y="123.4">R57</text>
<text x="302.1" y="123.4">R62</text>
<text x="42.8" y="126.9">R35</text>
<text x="43.6" y="130.4">100</text>
<text x="79.9" y="126.9">R44</text>
<text x="80.7" y="130.4">100</text>
<text x="116.9" y="126.9">R54</text>
<text x="117.7" y="130.4">100</text>
<text x="154" y="126.9">R45</text>
<text x="154.8" y="130.4">100</text>
<text x="191" y="126.9">R74</text>
<text x="191.8" y="130.4">100</text>
<text x="228" y="126.9">R65</text>
<text x="228.9" y="130.4">100</text>
<text x="265.1" y="126.9">R55</text>
<text x="265.9" y="130.4">100</text>
<text x="302.1" y="126.9">R64</text>
<text x="302.9" y="130.4">100</text>
<text x="38.1" y="142.8">TSAL6200</text>
<text x="45.1" y="139.3">IR1</text>
<text x="75.1" y="142.8">TSAL6200</text>
<text x="82.1" y="139.3">IR2</text>
<text x="112.2" y="142.8">TSAL6200</text>
<text x="119.1" y="139.3">IR4</text>
<text x="149.2" y="142.8">TSAL6200</text>
<text x="156.2" y="139.3">IR3</text>
<text x="186.2" y="142.8">TSAL6200</text>
<text x="193.2" y="139.3">IR8</text>
<text x="223.3" y="142.8">TSAL6200</text>
<text x="230.3" y="139.3">IR7</text>
<text x="260.3" y="142.8">TSAL6200</text>
<text x="267.3" y="139.3">IR5</text>
<text x="297.4" y="142.8">TSAL6200</text>
<text x="304.4" y="139.3">IR6</text>
<text x="23.3" y="147.8">100</text>
<text x="23.3" y="144.5">R39</text>
<text x="60.3" y="147.8">100</text>
<text x="60.3" y="144.5">R40</text>
<text x="97.4" y="147.8">100</text>
<text x="97.4" y="144.5">R50</text>
<text x="134.4" y="147.8">100</text>
<text x="134.4" y="144.5">R49</text>
<text x="171.4" y="147.8">100</text>
<text x="171.4" y="144.5">R70</text>
<text x="208.5" y="147.8">100</text>
<text x="208.5" y="144.5">R69</text>
<text x="245.5" y="147.8">100</text>
<text x="245.5" y="144.5">R59</text>
<text x="282.6" y="147.8">100</text>
<text x="282.6" y="144.5">R60</text>
<text x="42.7" y="154.8">CJ3400</text>
<text x="42.7" y="151.6">Q9</text>
<text x="79.7" y="154.8">CJ3400</text>
<text x="79.7" y="151.6">Q10</text>
<text x="116.8" y="154.8">CJ3400</text>
<text x="116.8" y="151.6">Q12</text>
<text x="153.8" y="154.8">CJ3400</text>
<text x="153.8" y="151.6">Q11</text>
<text x="190.9" y="154.8">CJ3400</text>
<text x="190.9" y="151.6">Q16</text>
<text x="227.9" y="154.8">CJ3400</text>
<text x="227.9" y="151.6">Q15</text>
<text x="264.9" y="154.8">CJ3400</text>
<text x="264.9" y="151.6">Q13</text>
<text x="302" y="154.8">CJ3400</text>
<text x="302" y="151.6">Q14</text>
<text x="22.8" y="165.4">10k</text>
<text x="23.5" y="162.2">R38</text>
<text x="59.8" y="165.4">10k</text>
<text x="60.5" y="162.2">R41</text>
<text x="96.8" y="165.4">10k</text>
<text x="97.6" y="162.2">R51</text>
<text x="133.9" y="165.4">10k</text>
<text x="134.6" y="162.2">R48</text>
<text x="170.9" y="165.4">10k</text>
<text x="171.7" y="162.2">R71</text>
<text x="208" y="165.4">10k</text>
<text x="208.7" y="162.2">R68</text>
<text x="245" y="165.4">10k</text>
<text x="245.7" y="162.2">R58</text>
<text x="282" y="165.4">10k</text>
<text x="282.8" y="162.2">R61</text>
<text x="389.5" y="178.3">R34</text>
<text x="389.5" y="181.5">0</text>
</g>
</svg>
